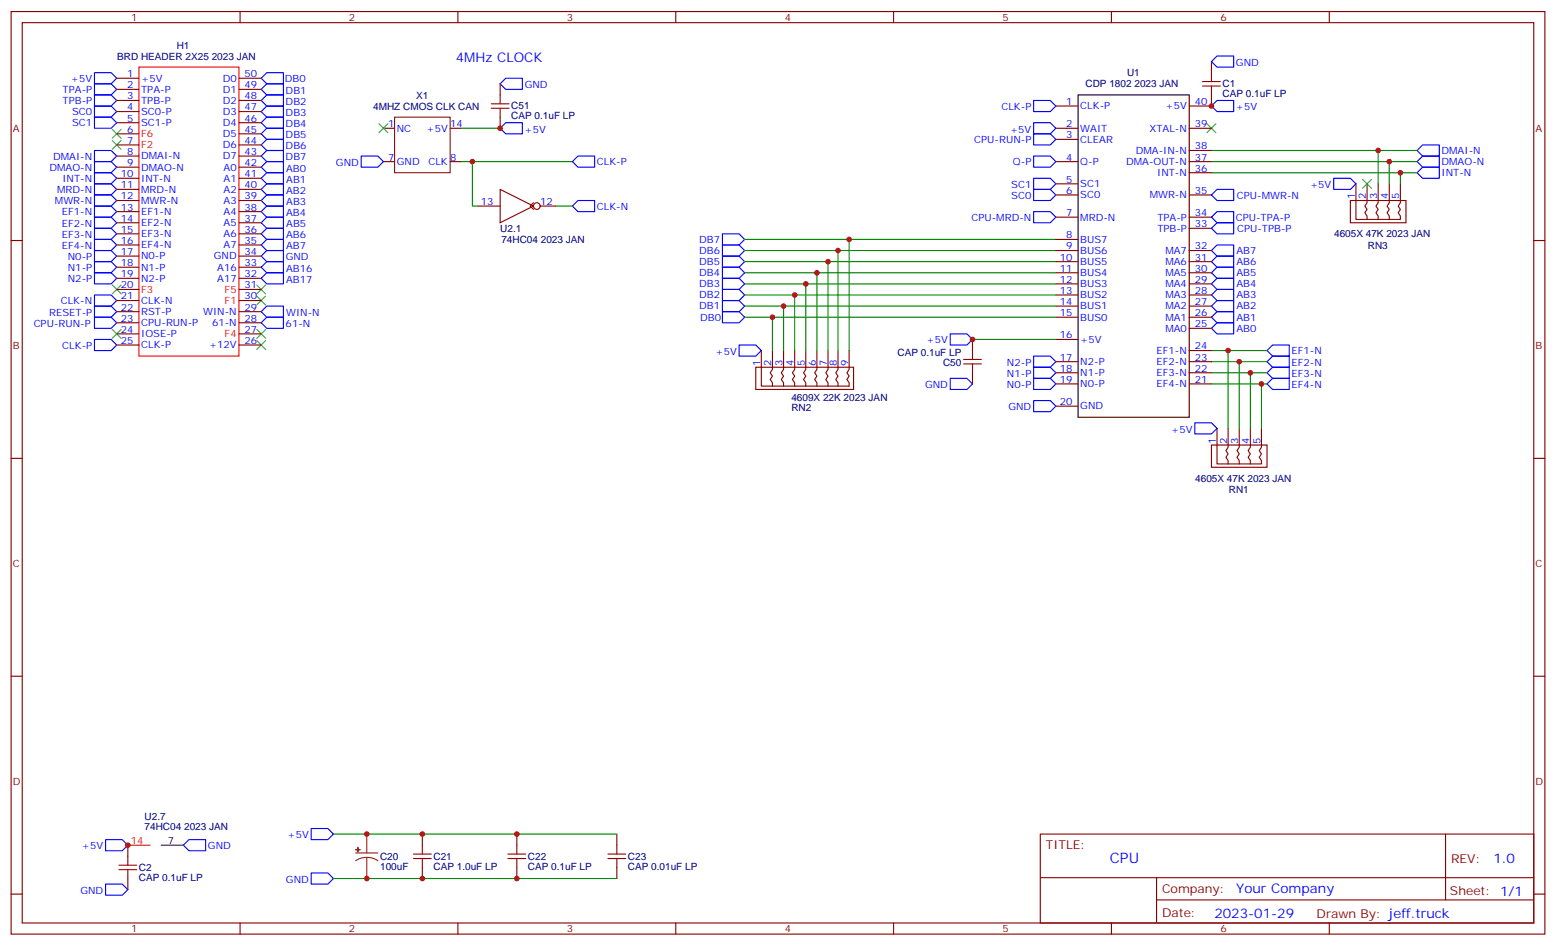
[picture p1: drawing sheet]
<svg xmlns="http://www.w3.org/2000/svg" width="494mm" height="300mm" viewBox="0 0 494 300" stroke-linecap="round" stroke-linejoin="round" font-family="sans-serif">
<g fill="none" stroke="#870000" stroke-width=".35">
<path d="M3.5 3.7h486.9v292.8h-486.9zM7.1 7.2h479.7v285.7h-479.7zM76.2 3.7v3.5M145.3 3.7v3.5M214.5 3.7v3.5M283.6 3.7v3.5M352.8 3.7v3.5M384.5 19.5v3.6M421.9 3.7v3.5M37 24.8h7.1M37 28.4h7.1M37 31.9h7.1"/>
<path d="M37 35.4h7.1M37 38.9h7.1M75.8 24.8h7.1M75.8 28.4h7.1M75.8 31.9h7.1M75.8 35.4h7.1M75.8 38.9h7.1M158.7 26.6v3.5M158.7 37.2v3.5M335.1 33.7h7.1M384.5 30.1v3.6h-7M37 42.5h7.1"/>
<path d="M37 46h7.1M37 49.5h7.1M37 53.1h7.1M37 56.6h7.1M75.8 42.5h7.1M75.8 46h7.1M75.8 49.5h7.1M75.8 53.1h7.1M75.8 56.6h7.1M121.7 40.7h3.5M121.7 51.3h3.5M142.9 40.7h3.5"/>
<path d="M142.9 51.3h3.5M335.1 40.7h7.1M335.1 51.3h7.1M335.1 44.2h7.1M335.1 58.3h7.1M377.5 40.7h7M377.5 51.3h7M377.5 54.8h7M377.5 47.8h7M430.4 58.3v11.3h14.1v-1l-.7-1.1 .7-1-.7-1.1 .7-1.1v-6M433.9 58.3v6l-.7 1.1 .7 1.1-.7 1 .7 1.1v1M437.4 58.3v6l-.7 1.1 .7 1.1-.7 1 .7 1.1v1"/>
<path d="M441 58.3v6l-.7 1.1 .7 1.1-.7 1 .7 1.1v1M3.5 76.3h3.6M37 60.1h7.1M37 63.6h7.1M37 67.2h7.1M37 70.7h7.1M37 74.2h7.1M37 77.8h7.1M75.8 60.1h7.1M75.8 63.6h7.1M75.8 67.2h7.1M75.8 70.7h7.1"/>
<path d="M75.8 74.2h7.1M75.8 77.8h7.1M151.7 65.4h7M158.7 60.1l10.6 5.3-10.6 5.3zM169.3 64.3l-1 1.1 1 1.1M171.4 65.4h5M335.1 61.9h7.1M335.1 68.9h7.1M335.1 76h7.1M335.1 79.5h7.1M377.5 61.9h7M377.5 68.9h7"/>
<path d="M377.5 79.5h7M377.5 72.5h7M428.6 63.6h17.7v7.1h-17.7zM486.8 76.3h3.6M37 81.3h7.1M37 84.8h7.1M37 88.3h7.1M37 91.9h7.1M37 95.4h7.1M37 98.9h7.1M75.8 81.3h7.1M75.8 84.8h7.1"/>
<path d="M75.8 88.3h7.1M75.8 91.9h7.1M75.8 95.4h7.1M75.8 98.9h7.1M335.1 83h7.1M335.1 86.6h7.1M335.1 90.1h7.1M335.1 93.6h7.1M335.1 97.2h7.1M377.5 83h7M377.5 86.6h7M377.5 90.1h7"/>
<path d="M377.5 93.6h7M377.5 97.2h7M37 102.4h7.1M37 106h7.1M37 109.5h7.1M75.8 102.4h7.1M75.8 106h7.1M75.8 109.5h7.1M239.9 116.6h31v7h-31zM241.7 111.3v11.3h14.1v-1.1l-.7-1.1 .7-1-.7-1.1 .7-1v-6M245.2 111.3v6l-.7 1 .7 1.1-.7 1 .7 1.1v1.1M248.7 111.3v6l-.7 1 .7 1.1-.7 1 .7 1.1v1.1"/>
<path d="M252.2 111.3v6l-.7 1 .7 1.1-.7 1 .7 1.1v1.1M259.3 111.3v6l-.7 1 .7 1.1-.7 1 .7 1.1v1.1M262.8 111.3v6l-.7 1 .7 1.1-.7 1 .7 1.1v1.1M266 111.3v6l-.7 1 .7 1.1-.7 1 .7 1.1v1.1M269.5 111.3v6l-.7 1 .7 1.1-.7 1 .7 1.1v1.1h-13.7M308.7 107.7v3.6M308.7 118.3v3.5M335.1 100.7h7.1M335.1 107.7h7.1M335.1 114.8h7.1M335.1 118.3h7.1M377.5 100.7h7"/>
<path d="M377.5 114.8h7M377.5 118.3h7M377.5 111.3h7M377.5 104.2h7M335.1 121.8h7.1M335.1 128.9h7.1M377.5 121.8h7M386.3 136v11.2h14.1v-1l-.7-1.1 .7-1-.7-1.1 .7-1v-6M389.8 136v6l-.7 1 .7 1.1-.7 1 .7 1.1v1M393.3 136v6l-.7 1 .7 1.1-.7 1 .7 1.1v1M396.9 136v6l-.7 1 .7 1.1-.7 1 .7 1.1v1M3.5 145.5h3.6"/>
<path d="M384.5 141.3h17.7v7h-17.7zM486.8 145.5h3.6M3.5 214.6h3.6M486.8 214.6h3.6M40.6 268.3v3.5M40.6 278.8v3.6M134.1 264.7v3.6M134.1 275.3v3.5M164 264.7v3.6M164 275.3v3.5M195.8 264.7v3.6M195.8 275.3v3.5"/>
<path d="M330.2 264.7h156.6v28.2h-156.6zM330.2 278.6h156.5M367.1 278.6v14.1M458.8 264.7v20.9M3.5 283.8h3.6M76.2 292.9v3.6M145.3 292.9v3.6M214.5 292.9v3.6M283.6 292.9v3.6M352.8 292.9v3.6M367.1 285.6h119.6M421.9 292.9v3.6"/>
<path d="M486.8 283.8h3.6"/>
<circle cx="170.4" cy="65.4" r="1.06"/>
</g>
<g fill="none" stroke="#00f" stroke-width=".35">
<path d="M386.3 17.8h5.3v3.5h-5.3l-1.8-1.8zM30 23.1h5.3l1.7 1.7-1.7 1.8h-5.3zM30 30.1h5.3l1.7 1.8-1.7 1.8h-5.3zM30 33.7h5.3l1.7 1.7-1.7 1.8h-5.3zM30 37.2h5.3l1.7 1.7-1.7 1.8h-5.3zM30 26.6h5.3l1.7 1.8-1.7 1.7h-5.3zM82.9 24.8l1.8-1.7h5.3v3.5h-5.3zM82.9 28.4l1.8-1.8h5.3v3.5h-5.3zM82.9 31.9l1.8-1.8h5.3v3.6h-5.3zM84.7 33.7h5.3v3.5h-5.3l-1.8-1.8zM84.7 37.2h5.3v3.5h-5.3l-1.8-1.8zM160.5 24.8h5.3v3.6h-5.3l-1.8-1.8z"/>
<path d="M328.1 31.9h5.3l1.7 1.8-1.7 1.7h-5.3zM328.1 38.9h5.3l1.7 1.8-1.7 1.8h-5.3zM386.3 31.9h5.3v3.5h-5.3l-1.8-1.7zM30 47.8h5.3l1.7 1.7-1.7 1.8h-5.3zM30 51.3h5.3l1.7 1.8-1.7 1.7h-5.3zM30 54.8h5.3l1.7 1.8-1.7 1.7h-5.3zM30 58.3h5.3l1.7 1.8-1.7 1.8h-5.3zM82.9 49.5l1.8-1.7h5.3v3.5h-5.3zM82.9 53.1l1.8-1.8h5.3v3.5h-5.3zM82.9 56.6l1.8-1.8h5.3v3.5h-5.3zM84.7 40.7h5.3v3.5h-5.3l-1.8-1.7zM84.7 44.2h5.3v3.6h-5.3l-1.8-1.8z"/>
<path d="M84.7 58.3h5.3v3.6h-5.3l-1.8-1.8zM114.7 49.5h5.2l1.8 1.8-1.8 1.8h-5.2zM158.7 40.7l1.8-1.8h5.3v3.6h-5.3zM183.4 49.5h5.3v3.6h-5.3l-1.7-1.8zM328.1 56.6h5.3l1.7 1.7-1.7 1.8h-5.3zM328.1 42.5h5.3l1.7 1.7-1.7 1.8h-5.3zM328.1 49.5h5.3l1.7 1.8-1.7 1.8h-5.3zM423.3 56.6h5.3l1.8 1.7-1.8 1.8h-5.3zM449.8 47.8l1.8-1.8h5.2v3.5h-5.2zM449.8 54.8l1.8-1.7h5.2v3.5h-5.2zM451.6 49.5h5.2v3.6h-5.2l-1.8-1.8zM30 65.4h5.3l1.7 1.8-1.7 1.7h-5.3z"/>
<path d="M30 68.9h5.3l1.7 1.8-1.7 1.8h-5.3zM30 72.5h5.3l1.7 1.7-1.7 1.8h-5.3zM30 76h5.3l1.7 1.8-1.7 1.7h-5.3zM30 79.5h5.3l1.7 1.8-1.7 1.7h-5.3zM30 61.9h5.3l1.7 1.7-1.7 1.8h-5.3zM82.9 63.6l1.8-1.7h5.3v3.5h-5.3zM82.9 67.2l1.8-1.8h5.3v3.5h-5.3zM82.9 70.7l1.8-1.8h5.3v3.6h-5.3zM82.9 74.2l1.8-1.7h5.3v3.5h-5.3zM82.9 77.8l1.8-1.8h5.3v3.5h-5.3zM84.7 79.5h5.3v3.5h-5.3l-1.8-1.7zM183.4 63.6h5.3v3.6h-5.3l-1.7-1.8z"/>
<path d="M229.3 74.2h5.3l1.8 1.8-1.8 1.8h-5.3zM229.3 77.8h5.3l1.8 1.7-1.8 1.8h-5.3zM328.1 67.2h5.3l1.7 1.7-1.7 1.8h-5.3zM328.1 60.1h5.3l1.7 1.8-1.7 1.7h-5.3zM384.5 79.5l1.8-1.7h5.3v3.5h-5.3zM384.5 61.9l1.8-1.8h5.3v3.5h-5.3zM384.5 68.9l1.8-1.7h5.3v3.5h-5.3zM386.3 70.7h5.3v3.5h-5.3l-1.8-1.7zM30 93.6h5.3l1.7 1.8-1.7 1.8h-5.3zM30 83h5.3l1.7 1.8-1.7 1.8h-5.3zM30 86.6h5.3l1.7 1.7-1.7 1.8h-5.3zM30 97.2h5.3l1.7 1.7-1.7 1.8h-5.3z"/>
<path d="M82.9 98.9l1.8-1.7h5.3v3.5h-5.3zM82.9 84.8l1.8-1.8h5.3v3.6h-5.3zM82.9 88.3l1.8-1.7h5.3v3.5h-5.3zM229.3 81.3h5.3l1.8 1.7-1.8 1.8h-5.3zM229.3 84.8h5.3l1.8 1.8-1.8 1.7h-5.3zM229.3 88.3h5.3l1.8 1.8-1.8 1.8h-5.3zM229.3 91.9h5.3l1.8 1.7-1.8 1.8h-5.3zM229.3 95.4h5.3l1.8 1.8-1.8 1.7h-5.3zM229.3 98.9h5.3l1.8 1.8-1.8 1.7h-5.3zM384.5 86.6l1.8-1.8h5.3v3.5h-5.3zM386.3 95.4h5.3v3.5h-5.3l-1.8-1.7zM386.3 91.9h5.3v3.5h-5.3l-1.8-1.8z"/>
<path d="M386.3 88.3h5.3v3.6h-5.3l-1.8-1.8zM386.3 81.3h5.3v3.5h-5.3l-1.8-1.8zM30 107.7h5.3l1.7 1.8-1.7 1.8h-5.3zM30 100.7h5.3l1.7 1.7-1.7 1.8h-5.3zM82.9 102.4l1.8-1.7h5.3v3.5h-5.3zM234.6 109.5h5.3l1.8 1.8-1.8 1.7h-5.3zM301.6 106h5.3l1.8 1.7-1.8 1.8h-5.3zM328.1 116.6h5.3l1.7 1.7-1.7 1.8h-5.3zM328.1 113h5.3l1.7 1.8-1.7 1.8h-5.3zM384.5 100.7l1.8-1.8h5.3v3.5h-5.3zM386.3 102.4h5.3v3.6h-5.3l-1.8-1.8zM402.2 111.3l1.7-1.8h5.3v3.5h-5.3z"/>
<path d="M403.9 113h5.3v3.6h-5.3l-1.7-1.8zM403.9 116.6h5.3v3.5h-5.3l-1.7-1.8zM301.6 120.1h5.3l1.8 1.7-1.8 1.8h-5.3zM328.1 127.1h5.3l1.7 1.8-1.7 1.8h-5.3zM328.1 120.1h5.3l1.7 1.7-1.7 1.8h-5.3zM379.2 134.2h5.3l1.8 1.8-1.8 1.7h-5.3zM403.9 120.1h5.3v3.5h-5.3l-1.7-1.8zM33.5 266.5h5.3l1.8 1.8-1.8 1.7h-5.3zM58.2 268.3l1.8-1.8h5.3v3.5h-5.3zM98.8 263h5.3l1.7 1.7-1.7 1.8h-5.3zM98.8 277.1h5.3l1.7 1.7-1.7 1.8h-5.3zM33.5 280.6h5.3l1.8 1.8-1.8 1.7h-5.3z"/>
</g>
<g fill="none" stroke="#a10000" stroke-width=".35">
<path d="M155.9 34.4h5.7M155.9 32.9h5.7M158.7 30.1v2.8M158.7 34.4v2.8M381.7 27.3h5.6M381.7 25.9h5.6M384.5 23.1v2.8M384.5 27.3v2.8M305.9 114.1h5.6M305.9 115.5h5.6M308.7 111.3v2.8M308.7 115.5v2.8"/>
<path d="M37.7 276h5.7M37.7 274.6h5.7M40.6 271.8v2.8M40.6 276v2.8M131.2 272.5h5.7M131.2 271.1h5.7M134.1 268.3v2.8M134.1 272.5v2.8M161.2 272.5h5.7M161.2 271.1h5.7M164 268.3v2.8M164 272.5v2.8"/>
<path d="M193 272.5h5.6M193 271.1h5.6M195.8 268.3v2.8M195.8 272.5v2.8"/>
</g>
<path d="M125.2 37.2h17.7v17.6h-17.7z" fill="none" stroke="#630" stroke-width=".35"/>
<g fill="none" stroke="#3c3" stroke-width=".35">
<path d="M120.3 39.3l2.8 2.8M123.1 39.3l-2.8 2.8M383.1 39.3l2.8 2.8M385.9 39.3l-2.8 2.8M35.6 41.1l2.9 2.8M35.6 44.6l2.9 2.8M38.5 41.1l-2.9 2.8M38.5 44.6l-2.9 2.8M432.5 56.9l2.8 2.9M435.3 56.9l-2.8 2.9M35.6 90.5l2.9 2.8M38.5 90.5l-2.9 2.8"/>
<path d="M81.5 90.5l2.8 2.8M81.5 94l2.8 2.8M84.3 90.5l-2.8 2.8M84.3 94l-2.8 2.8M35.6 104.6l2.9 2.8M38.5 104.6l-2.9 2.8M81.5 104.6l2.8 2.8M81.5 108.1l2.8 2.8M84.3 104.6l-2.8 2.8M84.3 108.1l-2.8 2.8"/>
</g>
<g fill="none" stroke="#008700" stroke-width=".35">
<path d="M146.4 40.7h12.3M146.4 51.3h35.3M149.9 51.3v14.1h1.8M384.5 51.3h65.3M384.5 47.8h65.3M384.5 54.8h65.3M437.4 47.8v10.5M441 51.3v7M444.5 54.8v3.5M176.4 65.4h5.3M236.4 76h98.7M236.4 79.5h98.7"/>
<path d="M266 79.5v31.8M269.5 76v35.3M236.4 83h98.7M236.4 86.6h98.7M236.4 90.1h98.7M236.4 93.6h98.7M236.4 97.2h98.7M248.7 97.2v14.1M252.2 93.6v17.7M255.8 90.1v21.2M259.3 86.6v24.7M262.8 83v28.3"/>
<path d="M236.4 100.7h98.7M245.2 100.7v10.6M308.7 107.7h26.4M384.5 111.3h17.7M384.5 114.8h17.7M384.5 118.3h17.7M389.8 111.3v24.7M393.3 114.8v21.2M396.9 118.3v17.7M384.5 121.8h17.7M400.4 121.8v14.2M105.8 264.7h90"/>
<path d="M105.8 278.8h90"/>
</g>
<path d="M342.2 30.1h35.3v102.3h-35.3zM51.2 268.3h7" fill="none" stroke="#000" stroke-width=".35"/>
<path d="M44.1 21.3h31.7v91.7h-31.7zM40.6 268.3h7" fill="none" stroke="#f00" stroke-width=".35"/>
<path d="M112.9 270.7h7M116.4 272.1l1.9 .3 1.6 .8M116.4 272.1l-1.8 .3-1.7 .8M116.4 264.7v6M116.4 272.1v6.7" fill="none" stroke="#8c2424" stroke-width=".35"/>
<g fill="#8c2424" stroke="#8c2424" stroke-width=".35">
<path d="M112.9 269.7h1.4z"/>
<path d="M113.6 269v1.4z"/>
</g>
<g fill="#c00">
<circle cx="158.8" cy="40.7" r=".88"/>
<circle cx="149.9" cy="51.3" r=".88"/>
<circle cx="400.4" cy="121.8" r=".88"/>
<circle cx="396.9" cy="118.3" r=".88"/>
<circle cx="393.3" cy="114.8" r=".88"/>
<circle cx="389.8" cy="111.3" r=".88"/>
<circle cx="245.2" cy="100.7" r=".88"/>
<circle cx="248.7" cy="97.2" r=".88"/>
<circle cx="252.2" cy="93.6" r=".88"/>
<circle cx="255.8" cy="90.1" r=".88"/>
<circle cx="259.3" cy="86.6" r=".88"/>
<circle cx="262.8" cy="83" r=".88"/>
<circle cx="266" cy="79.5" r=".88"/>
<circle cx="269.5" cy="76" r=".88"/>
<circle cx="444.5" cy="54.8" r=".88"/>
<circle cx="441" cy="51.3" r=".88"/>
<circle cx="437.4" cy="47.8" r=".88"/>
<circle cx="384.5" cy="33.7" r=".88"/>
<circle cx="308.7" cy="107.7" r=".88"/>
<circle cx="40.6" cy="268.3" r=".88"/>
<circle cx="134.1" cy="264.7" r=".88"/>
<circle cx="164" cy="264.7" r=".88"/>
<circle cx="134.1" cy="278.8" r=".88"/>
<circle cx="164" cy="278.8" r=".88"/>
<circle cx="116.4" cy="264.7" r=".88"/>
<circle cx="116.4" cy="278.8" r=".88"/>
</g>
<text font-size="4.6" fill="#00f" x="352.3" y="273.8">CPU</text>
<g font-size="4.2" fill="#00f">
<text x="144.6" y="19.5">4MHz CLOCK</text>
<text x="474" y="274">1.0</text>
<text x="392.4" y="283.5">Your Company</text>
<text x="385.5" y="291.4">2023-01-29</text>
</g>
<g font-size="3.9" fill="#800">
<text x="332" y="269.3">TITLE:</text>
<text x="460.6" y="274">REV:</text>
<text x="368.9" y="283.5">Company:</text>
<text x="460.2" y="284.1">Sheet: 1/1</text>
<text x="368.9" y="291.2">Date:</text>
<text x="417.9" y="291.3">Drawn By: jeff.truck</text>
</g>
<g font-size="3.2" fill="#800">
<text x="41.6" y="6.7">1</text>
<text x="110.8" y="6.7">2</text>
<text x="179.9" y="6.7">3</text>
<text x="249.1" y="6.7">4</text>
<text x="318.2" y="6.7">5</text>
<text x="387.3" y="6.7">6</text>
<text x="4.1" y="41.8">A</text>
<text x="487.4" y="41.8">A</text>
<text x="4.1" y="110.9">B</text>
<text x="487.4" y="110.9">B</text>
<text x="4.1" y="180.1">C</text>
<text x="487.4" y="180.1">C</text>
<text x="4.1" y="249.2">D</text>
<text x="487.4" y="249.2">D</text>
<text x="41.6" y="295.9">1</text>
<text x="110.8" y="295.9">2</text>
<text x="179.9" y="295.9">3</text>
<text x="249.1" y="295.9">4</text>
<text x="318.2" y="295.9">5</text>
<text x="387.3" y="295.9">6</text>
</g>
<g font-size="3.2" fill="#000080">
<text x="56.1" y="15.4">H1</text>
<text x="37.2" y="18.9">BRD HEADER 2X25 2023 JAN</text>
<text x="344.6" y="27.7">CDP 1802 2023 JAN</text>
<text x="357.7" y="24.2">U1</text>
<text x="388.1" y="27.7">C1</text>
<text x="118.4" y="34.8">4MHZ CMOS CLK CAN</text>
<text x="132.1" y="31.3">X1</text>
<text x="162.3" y="34.7">C51</text>
<text x="388.1" y="30.8">CAP 0.1uF LP</text>
<text x="162.3" y="37.9">CAP 0.1uF LP</text>
<text x="158.8" y="73.6">U2.1</text>
<text x="159.1" y="77.1">74HC04 2023 JAN</text>
<text x="423.5" y="75.4">4605X 47K 2023 JAN</text>
<text x="434.2" y="78.9">RN3</text>
<text x="284.9" y="113">CAP 0.1uF LP</text>
<text x="299.3" y="116.2">C50</text>
<text x="251.2" y="127.1">4609X 22K 2023 JAN</text>
<text x="251.2" y="130.4">RN2</text>
<text x="379.4" y="153">4605X 47K 2023 JAN</text>
<text x="390.1" y="156.5">RN1</text>
<text x="45.9" y="263.6">74HC04 2023 JAN</text>
<text x="45.9" y="260.3">U2.7</text>
<text x="120.6" y="273">C20</text>
<text x="137.6" y="272.9">C21</text>
<text x="167.6" y="272.9">C22</text>
<text x="199.3" y="272.9">C23</text>
<text x="44.1" y="279.5">CAP 0.1uF LP</text>
<text x="44.1" y="276.4">C2</text>
<text x="120.6" y="276.1">100uF</text>
<text x="137.6" y="276.1">CAP 1.0uF LP</text>
<text x="167.6" y="276.1">CAP 0.1uF LP</text>
<text x="199.3" y="276.1">CAP 0.01uF LP</text>
</g>
<g font-size="3.2" fill="#00f">
<text x="392.3" y="20.8">GND</text>
<text x="19.9" y="29.6">TPA-P</text>
<text x="22.5" y="26.2">+5V</text>
<text x="40.3" y="24.5">1</text>
<text x="40.3" y="28">2</text>
<text x="44.8" y="25.9">+5V</text>
<text x="44.8" y="29.4">TPA-P</text>
<text x="70.7" y="29.4">D1</text>
<text x="70.7" y="25.9">D0</text>
<text x="77.6" y="28">49</text>
<text x="77.6" y="24.5">50</text>
<text x="90.4" y="26.1">DB0</text>
<text x="90.7" y="29.8">DB1</text>
<text x="166.5" y="27.9">GND</text>
<text x="19.9" y="33.1">TPB-P</text>
<text x="40.3" y="31.5">3</text>
<text x="40.3" y="35.1">4</text>
<text x="44.8" y="32.9">TPB-P</text>
<text x="70.7" y="32.9">D2</text>
<text x="77.6" y="35.1">47</text>
<text x="77.6" y="31.5">48</text>
<text x="90.7" y="33.3">DB2</text>
<text x="317.8" y="34.8">CLK-P</text>
<text x="338.4" y="33.3">1</text>
<text x="342.9" y="34.7">CLK-P</text>
<text x="370" y="34.7">+5V</text>
<text x="379.2" y="33.3">40</text>
<text x="392.3" y="35">+5V</text>
<text x="22.9" y="36.6">SC0</text>
<text x="22.9" y="40.1">SC1</text>
<text x="40.3" y="38.6">5</text>
<text x="44.8" y="36.5">SC0-P</text>
<text x="44.8" y="40">SC1-P</text>
<text x="70.7" y="40">D4</text>
<text x="70.7" y="36.5">D3</text>
<text x="77.6" y="38.6">46</text>
<text x="90.7" y="36.8">DB3</text>
<text x="90.7" y="40.3">DB4</text>
<text x="123.2" y="40.4">1</text>
<text x="125.9" y="41.8">NC</text>
<text x="135.4" y="41.8">+5V</text>
<text x="142.9" y="40.4">14</text>
<text x="338.4" y="40.4">2</text>
<text x="342.9" y="41.8">WAIT</text>
<text x="364.9" y="41.8">XTAL-N</text>
<text x="379.2" y="40.4">39</text>
<text x="40.3" y="42.1">6</text>
<text x="40.3" y="45.6">7</text>
<text x="70.7" y="47.1">D6</text>
<text x="70.7" y="43.5">D5</text>
<text x="77.6" y="45.6">44</text>
<text x="77.6" y="42.1">45</text>
<text x="90.7" y="43.9">DB5</text>
<text x="90.7" y="47.4">DB6</text>
<text x="166.5" y="42.1">+5V</text>
<text x="309.2" y="45.4">CPU-RUN-P</text>
<text x="320.6" y="42.1">+5V</text>
<text x="338.4" y="43.9">3</text>
<text x="342.9" y="45.3">CLEAR</text>
<text x="379.2" y="47.4">38</text>
<text x="16.8" y="50.7">DMAI-N</text>
<text x="40.3" y="49.2">8</text>
<text x="40.3" y="52.7">9</text>
<text x="44.8" y="50.6">DMAI-N</text>
<text x="70.7" y="50.6">D7</text>
<text x="77.6" y="52.7">42</text>
<text x="77.6" y="49.2">43</text>
<text x="90.7" y="50.9">DB7</text>
<text x="106.6" y="52.6">GND</text>
<text x="123.2" y="50.9">7</text>
<text x="125.9" y="52.4">GND</text>
<text x="136" y="52.4">CLK</text>
<text x="142.9" y="50.9">8</text>
<text x="189.4" y="52.5">CLK-P</text>
<text x="321.5" y="52.5">Q-P</text>
<text x="338.4" y="50.9">4</text>
<text x="342.9" y="52.4">Q-P</text>
<text x="357.4" y="52.4">DMA-OUT-N</text>
<text x="360.5" y="48.8">DMA-IN-N</text>
<text x="379.2" y="50.9">37</text>
<text x="457.6" y="48.9">DMAI-N</text>
<text x="457.6" y="52.5">DMAO-N</text>
<text x="15.7" y="54.2">DMAO-N</text>
<text x="19.8" y="57.8">INT-N</text>
<text x="38.3" y="56.2">10</text>
<text x="38.3" y="59.8">11</text>
<text x="44.8" y="54.1">DMAO-N</text>
<text x="44.8" y="57.6">INT-N</text>
<text x="71" y="57.6">A1</text>
<text x="71" y="54.1">A0</text>
<text x="77.6" y="59.8">40</text>
<text x="77.6" y="56.2">41</text>
<text x="90.8" y="54.5">AB0</text>
<text x="90.8" y="58">AB1</text>
<text x="321" y="59.6">SC1</text>
<text x="338.4" y="58">5</text>
<text x="342.9" y="59.4">SC1</text>
<text x="367.3" y="55.9">INT-N</text>
<text x="379.2" y="54.5">36</text>
<text x="415.8" y="59.7">+5V</text>
<text x="457.6" y="56">INT-N</text>
<text x="17.4" y="64.8">MWR-N</text>
<text x="18.1" y="61.3">MRD-N</text>
<text x="38.3" y="63.3">12</text>
<text x="44.8" y="61.2">MRD-N</text>
<text x="44.8" y="64.7">MWR-N</text>
<text x="71" y="64.7">A3</text>
<text x="71" y="61.2">A2</text>
<text x="77.6" y="63.3">39</text>
<text x="90.8" y="61.5">AB2</text>
<text x="90.8" y="65.1">AB3</text>
<text x="152.6" y="65.1">13</text>
<text x="171.4" y="65.1">12</text>
<text x="321" y="63.1">SC0</text>
<text x="338.4" y="61.5">6</text>
<text x="342.9" y="62.9">SC0</text>
<text x="364.9" y="62.9">MWR-N</text>
<text x="379.2" y="61.5">35</text>
<text x="392.6" y="63.2">CPU-MWR-N</text>
<text x="430" y="63.3" transform="rotate(-90 430 63.3)">1</text>
<text x="433.6" y="63.3" transform="rotate(-90 433.6 63.3)">2</text>
<text x="437.1" y="63.3" transform="rotate(-90 437.1 63.3)">3</text>
<text x="440.6" y="63.3" transform="rotate(-90 440.6 63.3)">4</text>
<text x="444.1" y="63.3" transform="rotate(-90 444.1 63.3)">5</text>
<text x="19.6" y="68.4">EF1-N</text>
<text x="19.6" y="71.9">EF2-N</text>
<text x="38.3" y="66.8">13</text>
<text x="38.3" y="70.3">14</text>
<text x="44.8" y="68.2">EF1-N</text>
<text x="44.8" y="71.8">EF2-N</text>
<text x="71" y="71.8">A5</text>
<text x="71" y="68.2">A4</text>
<text x="77.6" y="70.3">37</text>
<text x="77.6" y="66.8">38</text>
<text x="90.8" y="68.6">AB4</text>
<text x="189.4" y="66.6">CLK-N</text>
<text x="308.3" y="70.1">CPU-MRD-N</text>
<text x="338.4" y="68.6">7</text>
<text x="342.9" y="70">MRD-N</text>
<text x="367.4" y="70">TPA-P</text>
<text x="379.2" y="68.6">34</text>
<text x="392.2" y="70.2">CPU-TPA-P</text>
<text x="19.6" y="75.4">EF3-N</text>
<text x="38.3" y="73.9">15</text>
<text x="38.3" y="77.4">16</text>
<text x="44.8" y="75.3">EF3-N</text>
<text x="71" y="75.3">A6</text>
<text x="77.6" y="77.4">35</text>
<text x="77.6" y="73.9">36</text>
<text x="90.8" y="75.7">AB6</text>
<text x="90.8" y="72.1">AB5</text>
<text x="222" y="77.1">DB7</text>
<text x="338.4" y="75.6">8</text>
<text x="342.9" y="77">BUS7</text>
<text x="367.4" y="73.5">TPB-P</text>
<text x="379.2" y="72.1">33</text>
<text x="392.7" y="73.8">CPU-TPB-P</text>
<text x="19.6" y="79">EF4-N</text>
<text x="21.5" y="82.5">N0-P</text>
<text x="38.3" y="80.9">17</text>
<text x="44.8" y="78.8">EF4-N</text>
<text x="44.8" y="82.3">N0-P</text>
<text x="67.9" y="82.3">GND</text>
<text x="71" y="78.8">A7</text>
<text x="77.6" y="80.9">34</text>
<text x="90.7" y="82.6">GND</text>
<text x="90.8" y="79.2">AB7</text>
<text x="222" y="80.6">DB6</text>
<text x="336.4" y="82.7">10</text>
<text x="338.4" y="79.2">9</text>
<text x="342.9" y="80.6">BUS6</text>
<text x="369.9" y="80.6">MA7</text>
<text x="379.2" y="82.7">31</text>
<text x="379.2" y="79.2">32</text>
<text x="392.4" y="80.6">AB7</text>
<text x="21.5" y="86">N1-P</text>
<text x="21.5" y="89.5">N2-P</text>
<text x="38.3" y="84.5">18</text>
<text x="38.3" y="88">19</text>
<text x="44.8" y="85.9">N1-P</text>
<text x="44.8" y="89.4">N2-P</text>
<text x="68.9" y="89.4">A17</text>
<text x="68.9" y="85.9">A16</text>
<text x="77.6" y="88">32</text>
<text x="77.6" y="84.5">33</text>
<text x="90.8" y="86.2">AB16</text>
<text x="90.8" y="89.8">AB17</text>
<text x="222" y="84.1">DB5</text>
<text x="222" y="87.6">DB4</text>
<text x="336.4" y="86.2">11</text>
<text x="336.4" y="89.7">12</text>
<text x="342.9" y="84.1">BUS5</text>
<text x="342.9" y="87.6">BUS4</text>
<text x="369.9" y="87.6">MA5</text>
<text x="369.9" y="84.1">MA6</text>
<text x="379.2" y="89.7">29</text>
<text x="379.2" y="86.2">30</text>
<text x="392.4" y="84.1">AB6</text>
<text x="392.5" y="87.6">AB5</text>
<text x="38.3" y="91.5">20</text>
<text x="38.3" y="95">21</text>
<text x="77.6" y="95">30</text>
<text x="77.6" y="91.5">31</text>
<text x="222" y="91.2">DB3</text>
<text x="222" y="94.7">DB2</text>
<text x="336.4" y="93.3">13</text>
<text x="342.9" y="91.2">BUS3</text>
<text x="342.9" y="94.7">BUS2</text>
<text x="369.9" y="94.7">MA3</text>
<text x="369.9" y="91.2">MA4</text>
<text x="379.2" y="93.3">28</text>
<text x="392.4" y="91.1">AB4</text>
<text x="392.5" y="94.7">AB3</text>
<text x="15.6" y="100.1">RESET-P</text>
<text x="19.3" y="96.6">CLK-N</text>
<text x="38.3" y="98.6">22</text>
<text x="44.8" y="96.4">CLK-N</text>
<text x="44.8" y="100">RST-P</text>
<text x="64.5" y="100">WIN-N</text>
<text x="77.6" y="98.6">29</text>
<text x="90.8" y="100.2">WIN-N</text>
<text x="222" y="98.2">DB1</text>
<text x="222.2" y="101.9">DB0</text>
<text x="336.4" y="96.8">14</text>
<text x="336.4" y="100.3">15</text>
<text x="342.9" y="98.2">BUS1</text>
<text x="342.9" y="101.7">BUS0</text>
<text x="369.9" y="101.7">MA1</text>
<text x="369.9" y="98.2">MA2</text>
<text x="379.2" y="100.3">26</text>
<text x="379.2" y="96.8">27</text>
<text x="392.4" y="98.2">AB2</text>
<text x="392.5" y="101.7">AB1</text>
<text x="10.7" y="103.8">CPU-RUN-P</text>
<text x="38.3" y="102.1">23</text>
<text x="38.3" y="105.6">24</text>
<text x="44.8" y="103.5">CPU-RUN-P</text>
<text x="44.8" y="107">IOSE-P</text>
<text x="67.3" y="103.5">61-N</text>
<text x="77.6" y="105.6">27</text>
<text x="77.6" y="102.1">28</text>
<text x="90.7" y="103.9">61-N</text>
<text x="336.4" y="107.4">16</text>
<text x="369.9" y="105.3">MA0</text>
<text x="379.2" y="103.9">25</text>
<text x="392.4" y="105.3">AB0</text>
<text x="19.7" y="110.7">CLK-P</text>
<text x="38.3" y="109.1">25</text>
<text x="44.8" y="110.6">CLK-P</text>
<text x="66.3" y="110.6">+12V</text>
<text x="77.6" y="109.1">26</text>
<text x="227.1" y="112.6">+5V</text>
<text x="294.1" y="108.9">+5V</text>
<text x="342.9" y="108.8">+5V</text>
<text x="367.1" y="112.3">EF1-N</text>
<text x="379.2" y="110.9">24</text>
<text x="409.9" y="112.5">EF1-N</text>
<text x="241.3" y="116.2" transform="rotate(-90 241.3 116.2)">1</text>
<text x="244.8" y="116.2" transform="rotate(-90 244.8 116.2)">2</text>
<text x="248.4" y="116.2" transform="rotate(-90 248.4 116.2)">3</text>
<text x="251.9" y="116.2" transform="rotate(-90 251.9 116.2)">4</text>
<text x="255.4" y="116.2" transform="rotate(-90 255.4 116.2)">5</text>
<text x="258.9" y="116.2" transform="rotate(-90 258.9 116.2)">6</text>
<text x="262.5" y="116.2" transform="rotate(-90 262.5 116.2)">7</text>
<text x="265.6" y="116.2" transform="rotate(-90 265.6 116.2)">8</text>
<text x="269.2" y="116.2" transform="rotate(-90 269.2 116.2)">9</text>
<text x="319.6" y="119.6">N1-P</text>
<text x="319.6" y="116.1">N2-P</text>
<text x="336.4" y="114.4">17</text>
<text x="336.4" y="118">18</text>
<text x="342.9" y="115.9">N2-P</text>
<text x="342.9" y="119.4">N1-P</text>
<text x="367.1" y="119.4">EF3-N</text>
<text x="367.1" y="115.9">EF2-N</text>
<text x="379.2" y="118">22</text>
<text x="379.2" y="114.4">23</text>
<text x="409.9" y="116">EF2-N</text>
<text x="409.9" y="119.5">EF3-N</text>
<text x="293.6" y="123">GND</text>
<text x="319.6" y="123.1">N0-P</text>
<text x="336.4" y="121.5">19</text>
<text x="342.9" y="122.9">N0-P</text>
<text x="367.1" y="122.9">EF4-N</text>
<text x="379.2" y="121.5">21</text>
<text x="409.9" y="123.1">EF4-N</text>
<text x="320.1" y="130.2">GND</text>
<text x="336.4" y="128.6">20</text>
<text x="342.9" y="130">GND</text>
<text x="371.7" y="137.3">+5V</text>
<text x="385.9" y="140.9" transform="rotate(-90 385.9 140.9)">1</text>
<text x="389.5" y="140.9" transform="rotate(-90 389.5 140.9)">2</text>
<text x="393" y="140.9" transform="rotate(-90 393 140.9)">3</text>
<text x="396.5" y="140.9" transform="rotate(-90 396.5 140.9)">4</text>
<text x="400" y="140.9" transform="rotate(-90 400 140.9)">5</text>
<text x="26" y="269.6">+5V</text>
<text x="66" y="269.5">GND</text>
<text x="91.3" y="266.1">+5V</text>
<text x="90.8" y="280.1">GND</text>
<text x="25.5" y="283.7">GND</text>
</g>
<g font-size="3.2" fill="#f00">
<text x="44.8" y="43.5">F6</text>
<text x="44.8" y="47.1">F2</text>
<text x="44.8" y="92.9">F3</text>
<text x="71.3" y="92.9">F5</text>
<text x="71.3" y="96.4">F1</text>
<text x="71.3" y="107">F4</text>
<text x="41.5" y="267.9">14</text>
</g>
<text font-size="3.2" x="53.3" y="267.9">7</text>
</svg>
